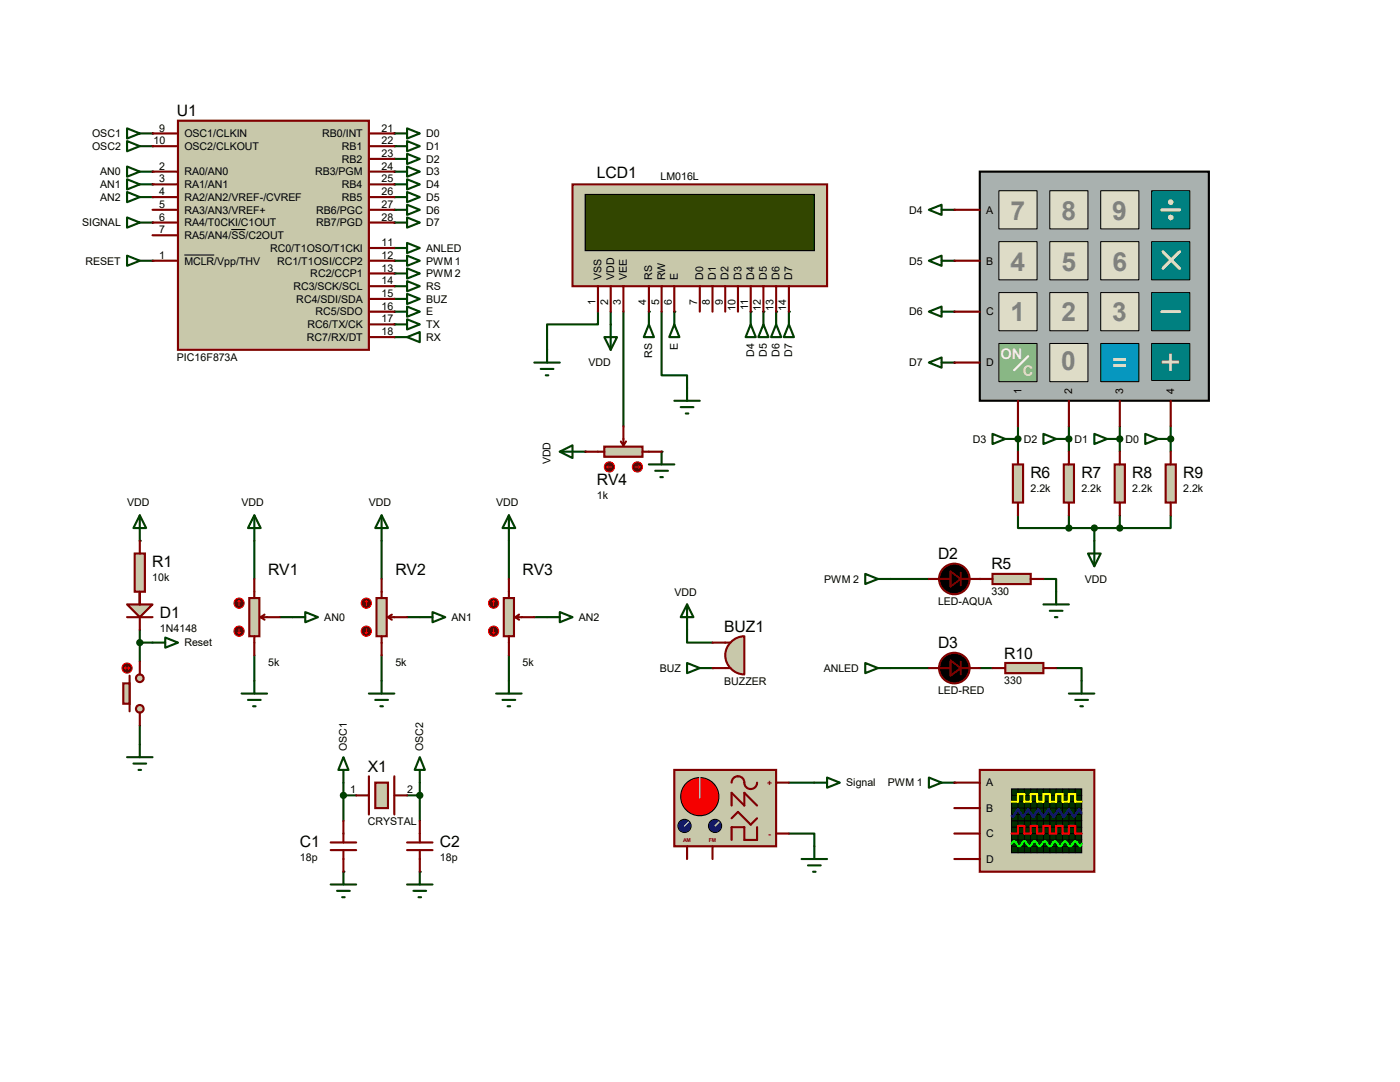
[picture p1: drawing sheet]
<svg xmlns="http://www.w3.org/2000/svg" width="279mm" height="216mm" viewBox="0 0 279 216" stroke-linecap="round" stroke-linejoin="round" font-family="sans-serif">
<path d="M27.9 144.7v3.8" fill="none" stroke="#004000" stroke-width=".42"/>
<circle cx="27.9" cy="107.9" r=".21" fill="#004000"/>
<path d="M27.9 118.1v2.5M27.9 125.7v6.3M27.9 128.2h2.5M50.8 130.8v5M55.8 123.1h2.6" fill="none" stroke="#004000" stroke-width=".42"/>
<g fill="#004000">
<circle cx="68.5" cy="173.9" r=".21"/>
<circle cx="83.8" cy="173.9" r=".21"/>
</g>
<path d="M208.2 115.5h2.6v2.6M76.2 130.8v5M81.2 123.1h2.6M101.6 130.8v5M106.6 123.1h2.6M68.5 158.7h2.6M68.5 156.2v7.6M81.2 158.7h2.6M83.8 156.2v7.6" fill="none" stroke="#004000" stroke-width=".42"/>
<g fill="#004000">
<circle cx="195.5" cy="115.5" r=".21"/>
<circle cx="190.5" cy="41.9" r=".21"/>
<circle cx="190.5" cy="52" r=".21"/>
<circle cx="190.5" cy="62.2" r=".21"/>
<circle cx="190.5" cy="72.3" r=".21"/>
<circle cx="157.4" cy="62.2" r=".21"/>
<circle cx="154.9" cy="62.2" r=".21"/>
<circle cx="152.4" cy="62.2" r=".21"/>
<circle cx="149.8" cy="62.2" r=".21"/>
<circle cx="134.6" cy="62.2" r=".21"/>
<circle cx="129.5" cy="62.2" r=".21"/>
</g>
<path d="M121.9 62.2v2.5" fill="none" stroke="#004000" stroke-width=".42"/>
<g fill="#004000">
<circle cx="132" cy="90.1" r=".21"/>
<circle cx="116.8" cy="90.1" r=".21"/>
</g>
<path d="M124.4 62.2v22.8M210.8 133.3h5.1v2.5M157.4 156.2h5.1M157.4 166.3h5.1v2.6" fill="none" stroke="#004000" stroke-width=".42"/>
<circle cx="190.5" cy="156.2" r=".21" fill="#004000"/>
<path d="M177.8 133.3h7.6M195.5 133.3h2.6" fill="none" stroke="#004000" stroke-width=".42"/>
<circle cx="142.2" cy="133.3" r=".21" fill="#004000"/>
<path d="M137.1 125.7v2.5h5.1" fill="none" stroke="#004000" stroke-width=".42"/>
<g fill="#004000">
<circle cx="30.4" cy="34.2" r=".21"/>
<circle cx="30.4" cy="36.8" r=".21"/>
<circle cx="30.4" cy="39.3" r=".21"/>
<circle cx="30.4" cy="44.4" r=".21"/>
<circle cx="30.4" cy="26.6" r=".21"/>
<circle cx="30.4" cy="29.2" r=".21"/>
<circle cx="78.7" cy="52" r=".21"/>
<circle cx="78.7" cy="54.6" r=".21"/>
<circle cx="78.7" cy="57.1" r=".21"/>
<circle cx="78.7" cy="44.4" r=".21"/>
<circle cx="78.7" cy="41.9" r=".21"/>
<circle cx="78.7" cy="39.3" r=".21"/>
<circle cx="78.7" cy="36.8" r=".21"/>
<circle cx="78.7" cy="34.2" r=".21"/>
<circle cx="78.7" cy="31.7" r=".21"/>
<circle cx="78.7" cy="29.2" r=".21"/>
<circle cx="78.7" cy="26.6" r=".21"/>
<circle cx="78.7" cy="67.3" r=".21"/>
<circle cx="78.7" cy="64.7" r=".21"/>
<circle cx="78.7" cy="62.2" r=".21"/>
<circle cx="78.7" cy="59.6" r=".21"/>
<circle cx="78.7" cy="49.5" r=".21"/>
<circle cx="30.4" cy="52" r=".21"/>
</g>
<path d="M233.6 85v5.1" fill="none" stroke="#004000" stroke-width=".42"/>
<circle cx="233.6" cy="87.6" r=".21" fill="#004000"/>
<path d="M223.5 85v5.1" fill="none" stroke="#004000" stroke-width=".42"/>
<circle cx="223.5" cy="87.6" r=".21" fill="#004000"/>
<path d="M213.3 85v5.1" fill="none" stroke="#004000" stroke-width=".42"/>
<circle cx="213.3" cy="87.6" r=".21" fill="#004000"/>
<path d="M203.2 85v5.1" fill="none" stroke="#004000" stroke-width=".42"/>
<circle cx="203.2" cy="87.6" r=".21" fill="#004000"/>
<path d="M119.3 62.2v2.5h-10.1v5.1M132 62.2v12.7h5.1v2.5M50.8 107.9v7.6M76.2 107.9v7.6M101.6 107.9v7.6M177.8 115.5h7.6M203.2 102.8v2.6h10.1M213.3 102.8v2.6M213.3 105.4h10.2M218.4 105.4v2.5M223.5 102.8v2.6M233.6 102.8v2.6h-10.1" fill="none" stroke="#004000" stroke-width=".42"/>
<path d="M73.6 154.9v7.6M78.7 154.9v7.6" fill="none" stroke="#800000" stroke-width=".42"/>
<path d="M74.9 156.2h2.5v5h-2.5z" fill="#c8c8aa" stroke="#800000" stroke-width=".42"/>
<path d="M71.1 158.7h2.5M78.7 158.7h2.5" fill="none" stroke="#800000" stroke-width=".42"/>
<g fill="#c8c8aa" stroke="#800000" stroke-width=".42">
<circle cx="27.9" cy="135.3" r=".76"/>
<circle cx="27.9" cy="141.4" r=".76"/>
</g>
<path d="M25.9 134.8v7.1" fill="none" stroke="#800000" stroke-width=".42"/>
<path d="M24.6 136.4h1.3v4h-1.3z" fill="#c8c8aa" stroke="#800000" stroke-width=".42"/>
<path d="M27.9 132v2.6M27.9 142.2v2.5" fill="none" stroke="#800000" stroke-width=".42"/>
<circle cx="25.4" cy="133.3" r="1.02" fill="#400000" stroke="#f00" stroke-width=".21"/>
<path d="M24.8 133.3h1.1M24.8 133.3l.3 .3M25.1 133.1l-.3 .2M25.6 133.1l.3 .2M25.9 133.3l-.3 .3" fill="none" stroke="#f00" stroke-width=".21"/>
<path d="M25.4 120.6h5l-2.5 2.5z" fill="#c8c8aa" stroke="#800000" stroke-width=".42"/>
<path d="M27.9 118.1v2.5M25.4 123.1h5M27.9 123.1v2.6" fill="none" stroke="#800000" stroke-width=".42"/>
<path d="M27.9 102.8l1.3 2.6h-2.6zM27.9 102.8v5.1M25.4 151.1h5M26.6 152.4h2.6M27.6 153.6h.6M27.9 148.5v2.6" fill="none" stroke="#004000" stroke-width=".42"/>
<path d="M26.9 110.4h2v7.7h-2z" fill="#c8c8aa" stroke="#800000" stroke-width=".42"/>
<path d="M27.9 107.9v2.5M27.9 118.1v2.5" fill="none" stroke="#800000" stroke-width=".42"/>
<path d="M50.8 102.8l1.2 2.6h-2.5zM50.8 102.8v5.1M30.4 128.2h2.6M33 127.2l2.5 1-2.5 1zM48.2 138.4h5.1M49.5 139.7h2.5M50.8 135.8v2.6M50.5 140.9h.5" fill="none" stroke="#004000" stroke-width=".42"/>
<circle cx="27.9" cy="128.2" r=".51" fill="#004000" stroke="#004000" stroke-width=".42"/>
<path d="M49.7 119.3h2.1v7.7h-2.1z" fill="#c8c8aa" stroke="#800000" stroke-width=".42"/>
<path d="M50.8 115.5v3.8M50.8 127v3.8M52 123.1l.8 .6M52 123.1h3.8M52.8 122.6l-.8 .5" fill="none" stroke="#800000" stroke-width=".42"/>
<circle cx="47.7" cy="120.4" r="1.02" fill="#400000" stroke="#f00" stroke-width=".21"/>
<path d="M47.7 119.8l-.2 .3M47.7 119.8l.3 .3M47.7 119.8v1.1" fill="none" stroke="#f00" stroke-width=".21"/>
<circle cx="47.7" cy="125.9" r="1.02" fill="#400000" stroke="#f00" stroke-width=".21"/>
<path d="M47.5 126.2l.2 .2M47.7 125.4v1M48 126.2l-.3 .2" fill="none" stroke="#f00" stroke-width=".21"/>
<g fill="none" stroke="#004000" stroke-width=".42">
<path d="M25.4 51l2.5 1-2.5 1zM27.9 52h2.5M76.2 102.8l1.2 2.6h-2.5zM76.2 102.8v5.1M58.4 123.1h2.5M60.9 122.1l2.6 1-2.6 1.1zM73.6 138.4h5.1M74.9 139.7h2.5M76.2 135.8v2.6M68.5 151.1l1.1 2.5h-2.1zM68.5 153.6v2.6M75.9 140.9h.5"/>
<path d="M83.8 151.1l1 2.5h-2zM83.8 153.6v2.6M66 176.5h5.1M67.3 177.8h2.5M68.3 179h.5M68.5 173.9v2.6M81.2 176.5h5.1M82.5 177.8h2.5M83.5 179h.5M83.8 173.9v2.6"/>
</g>
<path d="M66 168.1h5.1M66 169.6h5.1M68.5 163.8v4.3M68.5 169.6v4.3M81.2 168.1h5.1M81.2 169.6h5.1M83.8 163.8v4.3M83.8 169.6v4.3" fill="none" stroke="#800000" stroke-width=".42"/>
<g fill="#004000" stroke="#004000" stroke-width=".42">
<circle cx="68.5" cy="158.7" r=".51"/>
<circle cx="83.8" cy="158.7" r=".51"/>
</g>
<path d="M75.1 119.3h2.1v7.7h-2.1z" fill="#c8c8aa" stroke="#800000" stroke-width=".42"/>
<path d="M76.2 115.5v3.8M76.2 127v3.8M77.4 123.1l.8 .6M77.4 123.1h3.8M78.2 122.6l-.8 .5" fill="none" stroke="#800000" stroke-width=".42"/>
<circle cx="73.1" cy="120.4" r="1.02" fill="#400000" stroke="#f00" stroke-width=".21"/>
<path d="M73.1 119.8l-.2 .3M73.1 119.8l.3 .3M73.1 119.8v1.1" fill="none" stroke="#f00" stroke-width=".21"/>
<circle cx="73.1" cy="125.9" r="1.02" fill="#400000" stroke="#f00" stroke-width=".21"/>
<path d="M72.9 126.2l.2 .2M73.1 125.4v1M73.4 126.2l-.3 .2" fill="none" stroke="#f00" stroke-width=".21"/>
<path d="M101.6 102.8l1.2 2.6h-2.5zM101.6 102.8v5.1M83.8 123.1h2.5M86.3 122.1l2.6 1-2.6 1.1zM99 138.4h5.1M100.3 139.7h2.5M101.6 135.8v2.6M101.3 140.9h.5" fill="none" stroke="#004000" stroke-width=".42"/>
<path d="M100.5 119.3h2.1v7.7h-2.1z" fill="#c8c8aa" stroke="#800000" stroke-width=".42"/>
<path d="M101.6 115.5v3.8M101.6 127v3.8M102.8 123.1l.8 .6M102.8 123.1h3.8M103.6 122.6l-.8 .5" fill="none" stroke="#800000" stroke-width=".42"/>
<circle cx="98.5" cy="120.4" r="1.02" fill="#400000" stroke="#f00" stroke-width=".21"/>
<path d="M98.5 119.8l-.2 .3M98.5 119.8l.3 .3M98.5 119.8v1.1" fill="none" stroke="#f00" stroke-width=".21"/>
<circle cx="98.5" cy="125.9" r="1.02" fill="#400000" stroke="#f00" stroke-width=".21"/>
<path d="M98.3 126.2l.2 .2M98.5 125.4v1M98.8 126.2l-.3 .2" fill="none" stroke="#f00" stroke-width=".21"/>
<g fill="none" stroke="#004000" stroke-width=".42">
<path d="M25.4 25.6l2.5 1-2.5 1zM25.4 28.2l2.5 1-2.5 1zM25.4 33.2l2.5 1-2.5 1.1zM25.4 35.8l2.5 1-2.5 1zM25.4 38.3l2.5 1-2.5 1zM27.9 26.6h2.5M27.9 29.2h2.5M27.9 34.2h2.5M27.9 36.8h2.5M27.9 39.3h2.5M172.7 114.5l2.5 1-2.5 1zM175.2 115.5h2.6"/>
<path d="M210.8 118.1v2.5M109.2 123.1h2.5M111.7 122.1l2.6 1-2.6 1.1zM208.2 120.6h5.1M209.5 121.9h2.5M210.5 123.1h.5"/>
</g>
<path d="M198.1 114.5h7.6v2h-7.6z" fill="#c8c8aa" stroke="#800000" stroke-width=".42"/>
<path d="M185.4 115.5h4.3M191.7 115.5h6.4M205.7 115.5h2.5" fill="none" stroke="#800000" stroke-width=".42"/>
<circle cx="190.5" cy="115.5" r="3" fill="#000" stroke="#800000" stroke-width=".42"/>
<path d="M191.7 114.3v2.5" fill="none" stroke="#800000" stroke-width=".38"/>
<path d="M189.7 114l2 1.5-2 1.6z" fill="#000" stroke="#800000" stroke-width=".38"/>
<g fill="none" stroke="#004000" stroke-width=".42">
<path d="M78.7 26.6h2.5M78.7 29.2h2.5M78.7 31.7h2.5M78.7 34.2h2.5M78.7 36.8h2.5M78.7 39.3h2.5M81.2 25.6l2.6 1-2.6 1zM81.2 28.2l2.6 1-2.6 1zM81.2 30.7l2.6 1-2.6 1zM81.2 33.2l2.6 1-2.6 1.1zM81.2 35.8l2.6 1-2.6 1zM81.2 38.3l2.6 1-2.6 1z"/>
<path d="M78.7 54.6h2.5M78.7 41.9h2.5M78.7 44.4h2.5M78.7 57.1h2.5M81.2 53.6l2.6 1-2.6 1zM81.2 40.9l2.6 1-2.6 1zM81.2 43.4l2.6 1-2.6 1zM81.2 56.1l2.6 1-2.6 1zM185.4 41.9l2.5-1v2zM185.4 52l2.5-1v2zM187.9 41.9h2.6M187.9 52h2.6"/>
<path d="M78.7 64.7h2.5M78.7 67.3h2.5M78.7 62.2h2.5M81.2 63.7l2.6 1-2.6 1zM81.2 67.3l2.6-1v2zM81.2 61.2l2.6 1-2.6 1zM185.4 62.2l2.5-1v2zM185.4 72.3l2.5-1v2.1zM187.9 62.2h2.6M187.9 72.3h2.6M198.1 86.6l2.5 1-2.5 1zM200.6 87.6h2.6"/>
<path d="M208.2 86.6l2.6 1-2.6 1zM210.8 87.6h2.5M218.4 86.6l2.5 1-2.5 1zM220.9 87.6h2.6M228.6 86.6l2.5 1-2.5 1zM231.1 87.6h2.5"/>
</g>
<path d="M195.5 34.2h45.8v45.8h-45.8z" fill="#a9b1af" stroke="#000" stroke-width=".42"/>
<path d="M199.4 38.1h7.6v7.6h-7.6z" fill="#dedcc7"/>
<path d="M199.3 38.1h7.7v7.6h-7.7z" fill="none" stroke="#000" stroke-width=".2"/>
<path d="M209.5 38.1h7.6v7.6h-7.6z" fill="#dedcc7"/>
<path d="M209.5 38.1h7.6v7.6h-7.6z" fill="none" stroke="#000" stroke-width=".2"/>
<path d="M219.7 38.1h7.6v7.6h-7.6z" fill="#dedcc7"/>
<path d="M219.7 38.1h7.6v7.6h-7.6z" fill="none" stroke="#000" stroke-width=".2"/>
<path d="M229.9 38.1h7.5v7.6h-7.5z" fill="#008080"/>
<path d="M229.8 38.1h7.6v7.6h-7.6z" fill="none" stroke="#000" stroke-width=".2"/>
<path d="M199.4 48.3h7.6v7.5h-7.6z" fill="#dedcc7"/>
<path d="M199.3 48.2h7.7v7.6h-7.7z" fill="none" stroke="#000" stroke-width=".2"/>
<path d="M209.5 48.3h7.6v7.5h-7.6z" fill="#dedcc7"/>
<path d="M209.5 48.2h7.6v7.6h-7.6z" fill="none" stroke="#000" stroke-width=".2"/>
<path d="M219.7 48.3h7.6v7.5h-7.6z" fill="#dedcc7"/>
<path d="M219.7 48.2h7.6v7.6h-7.6z" fill="none" stroke="#000" stroke-width=".2"/>
<path d="M229.9 48.3h7.5v7.5h-7.5z" fill="#008080"/>
<path d="M229.8 48.2h7.6v7.6h-7.6z" fill="none" stroke="#000" stroke-width=".2"/>
<path d="M199.4 58.4h7.6v7.6h-7.6z" fill="#dedcc7"/>
<path d="M199.3 58.4h7.7v7.6h-7.7z" fill="none" stroke="#000" stroke-width=".2"/>
<path d="M209.5 58.4h7.6v7.6h-7.6z" fill="#dedcc7"/>
<path d="M209.5 58.4h7.6v7.6h-7.6z" fill="none" stroke="#000" stroke-width=".2"/>
<path d="M219.7 58.4h7.6v7.6h-7.6z" fill="#dedcc7"/>
<path d="M219.7 58.4h7.6v7.6h-7.6z" fill="none" stroke="#000" stroke-width=".2"/>
<path d="M219.7 68.6h7.6v7.6h-7.6z" fill="#0197c9"/>
<path d="M219.7 68.5h7.6v7.7h-7.6z" fill="none" stroke="#000" stroke-width=".2"/>
<path d="M229.9 58.4h7.5v7.6h-7.5z" fill="#008080"/>
<path d="M229.8 58.4h7.6v7.6h-7.6z" fill="none" stroke="#000" stroke-width=".2"/>
<path d="M231.9 41.9h3.5M235.4 50.2l-3.3 3.4M231.9 62.2h3.5" fill="none" stroke="#dedcc7" stroke-width=".64"/>
<g fill="#c8c8aa" stroke="#dedcc7" stroke-width=".64">
<circle cx="233.6" cy="40.3" r=".25"/>
<circle cx="233.6" cy="43.4" r=".25"/>
</g>
<path d="M229.9 68.6h7.5v7.3h-7.5z" fill="#008080"/>
<path d="M229.8 68.5h7.6v7.4h-7.6z" fill="none" stroke="#000" stroke-width=".2"/>
<path d="M232.1 50.2l3.3 3.4" fill="none" stroke="#dedcc7" stroke-width=".64"/>
<path d="M199.4 68.6h7.6v7.6h-7.6z" fill="#81b57d"/>
<path d="M199.3 68.5h7.7v7.7h-7.7z" fill="none" stroke="#000" stroke-width=".2"/>
<path d="M205.2 71.1l-2.8 2.8" fill="none" stroke="#fafbdb" stroke-width=".47"/>
<path d="M209.5 68.6h7.6v7.6h-7.6z" fill="#dedcc7"/>
<path d="M209.5 68.5h7.6v7.7h-7.6z" fill="none" stroke="#000" stroke-width=".2"/>
<path d="M190.5 41.9h5M190.5 52h5M190.5 62.2h5M190.5 72.3h5M203.2 80v5M213.3 80v5M223.5 80v5M233.6 80v5" fill="none" stroke="#800000" stroke-width=".42"/>
<path d="M202.1 92.7h2.1v7.6h-2.1z" fill="#c8c8aa" stroke="#800000" stroke-width=".42"/>
<path d="M203.2 90.1v2.6M203.2 100.3v2.5" fill="none" stroke="#800000" stroke-width=".42"/>
<path d="M212.3 92.7h2v7.6h-2z" fill="#c8c8aa" stroke="#800000" stroke-width=".42"/>
<path d="M213.3 90.1v2.6M213.3 100.3v2.5" fill="none" stroke="#800000" stroke-width=".42"/>
<path d="M222.5 92.7h2v7.6h-2z" fill="#c8c8aa" stroke="#800000" stroke-width=".42"/>
<path d="M223.5 90.1v2.6M223.5 100.3v2.5" fill="none" stroke="#800000" stroke-width=".42"/>
<path d="M232.6 92.7h2.1v7.6h-2.1z" fill="#c8c8aa" stroke="#800000" stroke-width=".42"/>
<path d="M233.6 90.1v2.6M233.6 100.3v2.5" fill="none" stroke="#800000" stroke-width=".42"/>
<path d="M129.5 64.7l1 2.6h-2zM129.5 62.2v2.5M134.6 64.7l1 2.6h-2zM134.6 62.2v2.5M149.8 64.7l1 2.6h-2zM149.8 62.2v2.5M152.4 64.7l1 2.6h-2.1zM152.4 62.2v2.5M154.9 64.7l1 2.6h-2zM154.9 62.2v2.5M157.4 64.7l1.1 2.6h-2.1zM157.4 62.2v2.5" fill="none" stroke="#004000" stroke-width=".42"/>
<path d="M114.3 36.8h50.8v20.3h-50.8z" fill="#c8c8aa" stroke="#800000" stroke-width=".42"/>
<path d="M116.8 38.8h45.7v11.2h-45.7z" fill="#324600" stroke="#000" stroke-width=".25"/>
<g fill="none" stroke="#800000" stroke-width=".42">
<path d="M119.3 57.1v5.1M121.9 57.1v5.1M124.4 57.1v5.1M129.5 57.1v5.1M132 57.1v5.1M134.6 57.1v5.1M139.7 57.1v5.1M142.2 57.1v5.1M144.7 57.1v5.1M147.3 57.1v5.1M149.8 57.1v5.1M152.4 57.1v5.1"/>
<path d="M154.9 57.1v5.1M157.4 57.1v5.1"/>
</g>
<path d="M106.6 72.3h5.1M107.9 73.6h2.5M108.9 74.9h.5M109.2 69.8v2.5M120.6 67.3h2.5l-1.2 2.5zM121.9 64.7v5.1M111.7 90.1l2.6-1.2v2.5zM111.7 90.1h5.1M129.5 92.7h5.1M130.8 93.9h2.5M131.8 95.2h.5M132 90.1v2.6" fill="none" stroke="#004000" stroke-width=".42"/>
<path d="M120.6 89.1h7.6v2h-7.6z" fill="#c8c8aa" stroke="#800000" stroke-width=".42"/>
<path d="M116.8 90.1h3.8M123.9 88.1l.5 .8M124.4 85v3.9M124.9 88.1l-.5 .8M128.2 90.1h3.8" fill="none" stroke="#800000" stroke-width=".42"/>
<circle cx="121.6" cy="93.2" r="1.02" fill="#400000" stroke="#f00" stroke-width=".21"/>
<path d="M121.1 93.2l.3 .2M121.1 93.2h1M121.4 92.9l-.3 .3" fill="none" stroke="#f00" stroke-width=".21"/>
<circle cx="127.2" cy="93.2" r="1.02" fill="#400000" stroke="#f00" stroke-width=".21"/>
<path d="M126.7 93.2h1M127.5 92.9l.2 .3M127.7 93.2l-.2 .2" fill="none" stroke="#f00" stroke-width=".21"/>
<path d="M134.6 153.6h20.3v15.3h-20.3z" fill="#c8c8aa" stroke="#800000" stroke-width=".42"/>
<circle cx="139.7" cy="159" r="3.8" fill="#f00" stroke="#000" stroke-width=".21"/>
<path d="M146 156.2a1.27 1.27 0 0 1 1.3-1.3 1.27 1.27 0 0 1 1.2 1.3 1.27 1.27 0 0 0 1.3 1.2 1.27 1.27 0 0 0 1.3-1.2M146 160.7v-2.5l2.5 2.5v-2.5l2.6 2.5M146 163.3l1.3-1.3 2.5 2.5 1.3-1.2M151.1 165.1v2.5h-2.6v-2.5h-2.5v2.5" fill="none" stroke="#800000" stroke-width=".42"/>
<path d="M139.7 155.2v4" fill="none" stroke="#c0c0c0" stroke-width=".3"/>
<circle cx="136.6" cy="164.8" r="1.31" fill="#0000c0" stroke="#000" stroke-width=".21"/>
<path d="M137.4 164l-.8 .8" fill="none" stroke="#c0c0c0" stroke-width=".3"/>
<circle cx="142.7" cy="164.8" r="1.31" fill="#0000c0" stroke="#000" stroke-width=".21"/>
<path d="M143.5 164l-.8 .8" fill="none" stroke="#c0c0c0" stroke-width=".3"/>
<path d="M154.9 156.2h2.5M137.1 168.9v2.5M142.2 168.9v2.5M154.9 166.3h2.5" fill="none" stroke="#800000" stroke-width=".42"/>
<path d="M25.4 43.4l2.5 1-2.5 1zM27.9 44.4h2.5M78.7 52h2.5M81.2 51l2.6 1-2.6 1zM162.5 156.2h2.6M165.1 155.2l2.5 1-2.5 1zM160 171.4h5.1M161.2 172.7h2.6M162.3 173.9h.5M162.5 168.9v2.5" fill="none" stroke="#004000" stroke-width=".42"/>
<path d="M200.6 132.3h7.6v2h-7.6z" fill="#c8c8aa" stroke="#800000" stroke-width=".42"/>
<path d="M198.1 133.3h2.5M208.2 133.3h2.6" fill="none" stroke="#800000" stroke-width=".42"/>
<path d="M213.3 138.4h5.1M214.6 139.7h2.5M215.9 135.8v2.6M185.4 155.2l2.5 1-2.5 1zM187.9 156.2h2.6M215.6 140.9h.5" fill="none" stroke="#004000" stroke-width=".42"/>
<path d="M195.5 153.6h22.9v20.3h-22.9z" fill="#c8c8aa" stroke="#800000" stroke-width=".42"/>
<path d="M201.9 157.4h14v12.7h-14z" fill="#003000" stroke="#000" stroke-width=".25"/>
<g fill="none" stroke="#000" stroke-width=".2">
<path d="M201.9 158.7h14M201.9 160h14M203.2 157.4v12.7M204.4 157.4l.1 12.7M205.7 157.4v12.7M207 157.4v12.7M208.2 157.4l.1 12.7M209.5 157.4v12.7M210.8 157.4v12.7M212 157.4l.1 12.7M213.3 157.4l.1 12.7M214.6 157.4v12.7"/>
<path d="M201.9 161.2h14M201.9 162.5h14M201.9 165.1h14M201.9 166.3h14M201.9 167.6h14M201.9 168.9h14M201.9 163.8h14"/>
</g>
<path d="M201.9 160h1.3v-1.5h1.2v1.5h1.3v-1.5h1.3v1.5h1.2v-1.5h1.3v1.5h1.3v-1.5h1.2v1.5h1.3v-1.5h1.3v1.5h1.3" fill="none" stroke="#ff0" stroke-width=".42"/>
<path d="M201.9 166.3h1.3v-1.5h1.2v1.5h1.3v-1.5h1.3v1.5h1.2v-1.5h1.3v1.5h1.3v-1.5h1.2v1.5h1.3v-1.5h1.3v1.5h1.3" fill="none" stroke="#f00" stroke-width=".42"/>
<path d="M215.9 162.3l-.6-.8-1 1.5-1-1.5-1 1.5-1-1.5-1 1.5-1-1.5-1.1 1.5-1-1.5-1 1.5-1-1.5-1 1.5-1-1.5-1.1 1.5-.2-.2" fill="none" stroke="#00f" stroke-width=".42"/>
<path d="M201.9 168.4l.5-.5 1 1 1-1 1 1 1.1-1 1 1 1-1 1 1 1-1 1 1 1.1-1 1 1 1-1 1 1 .3-.5" fill="none" stroke="#0f0" stroke-width=".42"/>
<path d="M185.4 133.3h4.3M191.7 133.3h3.8M190.5 156.2h5M190.5 161.2h5M190.5 166.3h5M190.5 171.4h5" fill="none" stroke="#800000" stroke-width=".42"/>
<path d="M78.7 49.5h2.5M81.2 48.5l2.6 1-2.6 1zM137.1 120.6l1.3 2.5h-2.6zM137.1 132.3l2.6 1-2.6 1zM137.1 120.6v5.1M139.7 133.3h2.5M172.7 132.3l2.5 1-2.5 1zM175.2 133.3h2.6" fill="none" stroke="#004000" stroke-width=".42"/>
<circle cx="190.5" cy="133.3" r="3" fill="#000" stroke="#800000" stroke-width=".42"/>
<path d="M191.7 132v2.6" fill="none" stroke="#800000" stroke-width=".38"/>
<path d="M189.7 131.8l2 1.5-2 1.5z" fill="#000" stroke="#800000" stroke-width=".38"/>
<path d="M145.9 128.1a3.8 3.8 0 0 1 2.6-1.1v7.6a3.8 3.8 0 0 1-3.4-2.4 3.8 3.8 0 0 1 .8-4.1z" fill="#c8c8aa" stroke="#800000" stroke-width=".42"/>
<path d="M142.2 133.3h3.6M142.2 128.2h3.6" fill="none" stroke="#800000" stroke-width=".42"/>
<path d="M78.7 59.6h2.5M81.2 58.6l2.6 1-2.6 1.1z" fill="none" stroke="#004000" stroke-width=".42"/>
<path d="M35.5 24.1h38.1v45.7h-38.1z" fill="#c8c8aa" stroke="#800000" stroke-width=".42"/>
<g fill="none" stroke="#800000" stroke-width=".42">
<path d="M30.4 34.2h5.1M30.4 36.8h5.1M30.4 39.3h5.1M30.4 26.6h5.1M30.4 29.2h5.1M73.6 34.2h5.1M73.6 36.8h5.1M73.6 39.3h5.1M73.6 26.6h5.1M73.6 29.2h5.1M73.6 31.7h5.1M30.4 44.4h5.1"/>
<path d="M30.4 46.9h5.1M30.4 52h5.1M30.4 41.9h5.1M73.6 44.4h5.1M73.6 52h5.1M73.6 54.6h5.1M73.6 57.1h5.1M73.6 41.9h5.1M73.6 59.6h5.1M73.6 49.5h5.1M73.6 67.3h5.1M73.6 64.7h5.1"/>
<path d="M73.6 62.2h5.1"/>
</g>
<path d="M36.8 50.9h6M46.1 45.8h2.9" fill="none" stroke="#000" stroke-width=".2"/>
<g fill="#004000" stroke="#004000" stroke-width=".42">
<circle cx="233.6" cy="87.6" r=".51"/>
<circle cx="223.5" cy="87.6" r=".51"/>
<circle cx="213.3" cy="87.6" r=".51"/>
<circle cx="203.2" cy="87.6" r=".51"/>
<circle cx="213.3" cy="105.4" r=".51"/>
<circle cx="218.4" cy="105.4" r=".51"/>
<circle cx="223.5" cy="105.4" r=".51"/>
</g>
<path d="M134.6 80h5.1M137.1 77.4v2.6M135.8 81.2h2.6M136.9 82.5h.5M217.1 110.4h2.6l-1.3 2.6zM218.4 107.9v5.1" fill="none" stroke="#004000" stroke-width=".42"/>
<text font-size="7.4" x="231.5" y="74.9">+</text>
<g font-size="5.3" fill="#808080">
<text x="201.7" y="43.8">7</text>
<text x="211.8" y="43.8">8</text>
<text x="222" y="43.8">9</text>
<text x="201.7" y="54">4</text>
<text x="211.8" y="54">5</text>
<text x="222" y="54">6</text>
<text x="201.7" y="64.1">1</text>
<text x="211.8" y="64.1">2</text>
<text x="222" y="64.1">3</text>
<text x="211.8" y="73.9">0</text>
</g>
<text font-size="5.3" fill="#dedcc7" x="222" y="74.3">=</text>
<g font-size="3.1">
<text x="35.3" y="23.2">U1</text>
<text x="119.1" y="35.6">LCD1</text>
<text x="205.7" y="95.3">R6</text>
<text x="215.8" y="95.3">R7</text>
<text x="226" y="95.3">R8</text>
<text x="236.1" y="95.3">R9</text>
<text x="119.1" y="96.7">RV4</text>
<text x="30.4" y="113.1">R1</text>
<text x="187.2" y="111.6">D2</text>
<text x="197.9" y="113.6">R5</text>
<text x="53.5" y="114.6">RV1</text>
<text x="78.9" y="114.6">RV2</text>
<text x="104.3" y="114.6">RV3</text>
<text x="31.9" y="123.2">D1</text>
<text x="144.5" y="126.1">BUZ1</text>
<text x="187.2" y="129.4">D3</text>
<text x="200.4" y="131.4">R10</text>
<text x="73.4" y="154">X1</text>
<text x="59.9" y="169">C1</text>
<text x="87.8" y="169">C2</text>
</g>
<text font-size="2.9" fill="#fafbdb" x="199.7" y="71.6">ON</text>
<text font-size="2.9" fill="#eff2c4" x="204.1" y="74.9">C</text>
<g font-size="2.1">
<text x="18.4" y="27.4">OSC1</text>
<text x="18.4" y="29.9">OSC2</text>
<text x="30.6" y="28.8">10</text>
<text x="31.8" y="26.2">9</text>
<text x="36.8" y="27.4">OSC1/CLKIN</text>
<text x="36.8" y="29.9">OSC2/CLKOUT</text>
<text x="64.3" y="27.4">RB0/INT</text>
<text x="68.2" y="29.9">RB1</text>
<text x="76.2" y="28.8">22</text>
<text x="76.2" y="26.2">21</text>
<text x="85" y="27.4">D0</text>
<text x="85" y="29.9">D1</text>
<text x="20" y="35">AN0</text>
<text x="31.8" y="33.9">2</text>
<text x="36.8" y="35">RA0/AN0</text>
<text x="62.9" y="35">RB3/PGM</text>
<text x="68.2" y="32.5">RB2</text>
<text x="76.2" y="33.9">24</text>
<text x="76.2" y="31.3">23</text>
<text x="85" y="32.5">D2</text>
<text x="85" y="35">D3</text>
<text x="131.8" y="36">LM016L</text>
<text x="20" y="37.5">AN1</text>
<text x="20" y="40.1">AN2</text>
<text x="31.8" y="36.4">3</text>
<text x="31.8" y="38.9">4</text>
<text x="31.8" y="41.5">5</text>
<text x="36.8" y="37.5">RA1/AN1</text>
<text x="36.8" y="40.1">RA2/AN2/VREF-/CVREF</text>
<text x="68.2" y="40.1">RB5</text>
<text x="68.2" y="37.5">RB4</text>
<text x="76.2" y="41.5">27</text>
<text x="76.2" y="38.9">26</text>
<text x="76.2" y="36.4">25</text>
<text x="85" y="37.5">D4</text>
<text x="85" y="40.1">D5</text>
<text x="16.4" y="45.2">SIGNAL</text>
<text x="31.8" y="44">6</text>
<text x="31.8" y="46.6">7</text>
<text x="36.8" y="45.2">RA4/T0CKI/C1OUT</text>
<text x="36.8" y="47.7">RA5/AN4/SS/C2OUT</text>
<text x="36.8" y="42.6">RA3/AN3/VREF+</text>
<text x="63.1" y="45.2">RB7/PGD</text>
<text x="63.1" y="42.6">RB6/PGC</text>
<text x="76.2" y="44">28</text>
<text x="85" y="42.6">D6</text>
<text x="85" y="45.2">D7</text>
<text x="181.4" y="42.6">D4</text>
<text x="196.8" y="42.6">A</text>
<text x="17.1" y="52.8">RESET</text>
<text x="31.8" y="51.6">1</text>
<text x="36.8" y="52.8">MCLR/Vpp/THV</text>
<text x="53.9" y="50.2">RC0/T1OSO/T1CKI</text>
<text x="55.3" y="52.8">RC1/T1OSI/CCP2</text>
<text x="76.2" y="51.6">12</text>
<text x="76.2" y="49.1">11</text>
<text x="85" y="52.8">PWM 1</text>
<text x="85" y="50.2">ANLED</text>
<text x="181.4" y="52.8">D5</text>
<text x="196.8" y="52.8">B</text>
<text x="58.5" y="57.9">RC3/SCK/SCL</text>
<text x="61.9" y="55.3">RC2/CCP1</text>
<text x="76.2" y="54.2">13</text>
<text x="76.2" y="56.7">14</text>
<text x="76.2" y="59.3">15</text>
<text x="85" y="55.3">PWM 2</text>
<text x="85" y="57.9">RS</text>
<text x="120" y="55.8" transform="rotate(-90 120 55.8)">VSS</text>
<text x="122.6" y="55.8" transform="rotate(-90 122.6 55.8)">VDD</text>
<text x="125.1" y="55.8" transform="rotate(-90 125.1 55.8)">VEE</text>
<text x="130.2" y="55.8" transform="rotate(-90 130.2 55.8)">RS</text>
<text x="132.7" y="55.8" transform="rotate(-90 132.7 55.8)">RW</text>
<text x="135.3" y="55.8" transform="rotate(-90 135.3 55.8)">E</text>
<text x="140.3" y="55.8" transform="rotate(-90 140.3 55.8)">D0</text>
<text x="142.9" y="55.8" transform="rotate(-90 142.9 55.8)">D1</text>
<text x="145.4" y="55.8" transform="rotate(-90 145.4 55.8)">D2</text>
<text x="148" y="55.8" transform="rotate(-90 148 55.8)">D3</text>
<text x="150.5" y="55.8" transform="rotate(-90 150.5 55.8)">D4</text>
<text x="153" y="55.8" transform="rotate(-90 153 55.8)">D5</text>
<text x="155.6" y="55.8" transform="rotate(-90 155.6 55.8)">D6</text>
<text x="158.1" y="55.8" transform="rotate(-90 158.1 55.8)">D7</text>
<text x="59.1" y="60.4">RC4/SDI/SDA</text>
<text x="61.4" y="65.5">RC6/TX/CK</text>
<text x="63" y="62.9">RC5/SDO</text>
<text x="76.2" y="64.3">17</text>
<text x="76.2" y="61.8">16</text>
<text x="85" y="65.5">TX</text>
<text x="85" y="62.9">E</text>
<text x="85" y="60.4">BUZ</text>
<text x="118.8" y="60.8" transform="rotate(-90 118.8 60.8)">1</text>
<text x="121.4" y="60.8" transform="rotate(-90 121.4 60.8)">2</text>
<text x="123.9" y="60.8" transform="rotate(-90 123.9 60.8)">3</text>
<text x="129" y="60.8" transform="rotate(-90 129 60.8)">4</text>
<text x="131.5" y="60.8" transform="rotate(-90 131.5 60.8)">5</text>
<text x="134.1" y="60.8" transform="rotate(-90 134.1 60.8)">6</text>
<text x="139.2" y="60.8" transform="rotate(-90 139.2 60.8)">7</text>
<text x="141.7" y="60.8" transform="rotate(-90 141.7 60.8)">8</text>
<text x="144.2" y="60.8" transform="rotate(-90 144.2 60.8)">9</text>
<text x="146.8" y="62" transform="rotate(-90 146.8 62)">10</text>
<text x="149.3" y="61.8" transform="rotate(-90 149.3 61.8)">11</text>
<text x="151.8" y="62" transform="rotate(-90 151.8 62)">12</text>
<text x="154.4" y="62" transform="rotate(-90 154.4 62)">13</text>
<text x="156.9" y="62" transform="rotate(-90 156.9 62)">14</text>
<text x="181.4" y="62.9">D6</text>
<text x="196.8" y="62.9">C</text>
<text x="35.3" y="72">PIC16F873A</text>
<text x="61.3" y="68">RC7/RX/DT</text>
<text x="76.2" y="66.9">18</text>
<text x="85" y="68">RX</text>
<text x="130.2" y="71.5" transform="rotate(-90 130.2 71.5)">RS</text>
<text x="135.3" y="69.9" transform="rotate(-90 135.3 69.9)">E</text>
<text x="150.5" y="71.2" transform="rotate(-90 150.5 71.2)">D4</text>
<text x="153" y="71.2" transform="rotate(-90 153 71.2)">D5</text>
<text x="155.6" y="71.2" transform="rotate(-90 155.6 71.2)">D6</text>
<text x="158.1" y="71.2" transform="rotate(-90 158.1 71.2)">D7</text>
<text x="117.4" y="73.1">VDD</text>
<text x="181.4" y="73.1">D7</text>
<text x="196.8" y="73.1">D</text>
<text x="203.8" y="78.7" transform="rotate(-90 203.8 78.7)">1</text>
<text x="214" y="78.7" transform="rotate(-90 214 78.7)">2</text>
<text x="224.2" y="78.7" transform="rotate(-90 224.2 78.7)">3</text>
<text x="234.3" y="78.7" transform="rotate(-90 234.3 78.7)">4</text>
<text x="194.1" y="88.3">D3</text>
<text x="204.3" y="88.3">D2</text>
<text x="214.5" y="88.3">D1</text>
<text x="224.6" y="88.3">D0</text>
<text x="109.9" y="92.7" transform="rotate(-90 109.9 92.7)">VDD</text>
<text x="25.4" y="101">VDD</text>
<text x="48.2" y="101">VDD</text>
<text x="73.6" y="101">VDD</text>
<text x="99" y="101">VDD</text>
<text x="119.1" y="99.7">1k</text>
<text x="205.7" y="98.2">2.2k</text>
<text x="215.8" y="98.2">2.2k</text>
<text x="226" y="98.2">2.2k</text>
<text x="236.1" y="98.2">2.2k</text>
<text x="30.4" y="116">10k</text>
<text x="134.6" y="118.8">VDD</text>
<text x="164.5" y="116.3">PWM 2</text>
<text x="197.9" y="118.7">330</text>
<text x="216.5" y="116.3">VDD</text>
<text x="64.7" y="123.9">AN0</text>
<text x="90.1" y="123.9">AN1</text>
<text x="115.5" y="123.9">AN2</text>
<text x="187.2" y="120.7">LED-AQUA</text>
<text x="31.9" y="126.2">1N4148</text>
<text x="36.8" y="129">Reset</text>
<text x="53.5" y="132.9">5k</text>
<text x="78.9" y="132.9">5k</text>
<text x="104.3" y="132.9">5k</text>
<text x="131.7" y="134.1">BUZ</text>
<text x="144.5" y="136.7">BUZZER</text>
<text x="164.4" y="134.1">ANLED</text>
<text x="200.4" y="136.5">330</text>
<text x="187.2" y="138.5">LED-RED</text>
<text x="69.2" y="149.8" transform="rotate(-90 69.2 149.8)">OSC1</text>
<text x="84.5" y="149.8" transform="rotate(-90 84.5 149.8)">OSC2</text>
<text x="69.9" y="158.3">1</text>
<text x="81.2" y="158.3">2</text>
<text x="168.9" y="156.9">Signal</text>
<text x="177.2" y="156.9">PWM 1</text>
<text x="196.8" y="156.9">A</text>
<text x="73.4" y="164.7">CRYSTAL</text>
<text x="196.8" y="162">B</text>
<text x="196.8" y="167.1">C</text>
<text x="59.9" y="171.9">18p</text>
<text x="87.8" y="171.9">18p</text>
<text x="196.8" y="172.2">D</text>
</g>
<g font-size="1.7" fill="#800000">
<text x="153.1" y="156.8">+</text>
<text x="153.3" y="167">-</text>
</g>
<g font-size="1.1" fill="#800000">
<text x="136.3" y="168">AM</text>
<text x="141.4" y="168">FM</text>
</g>
</svg>
